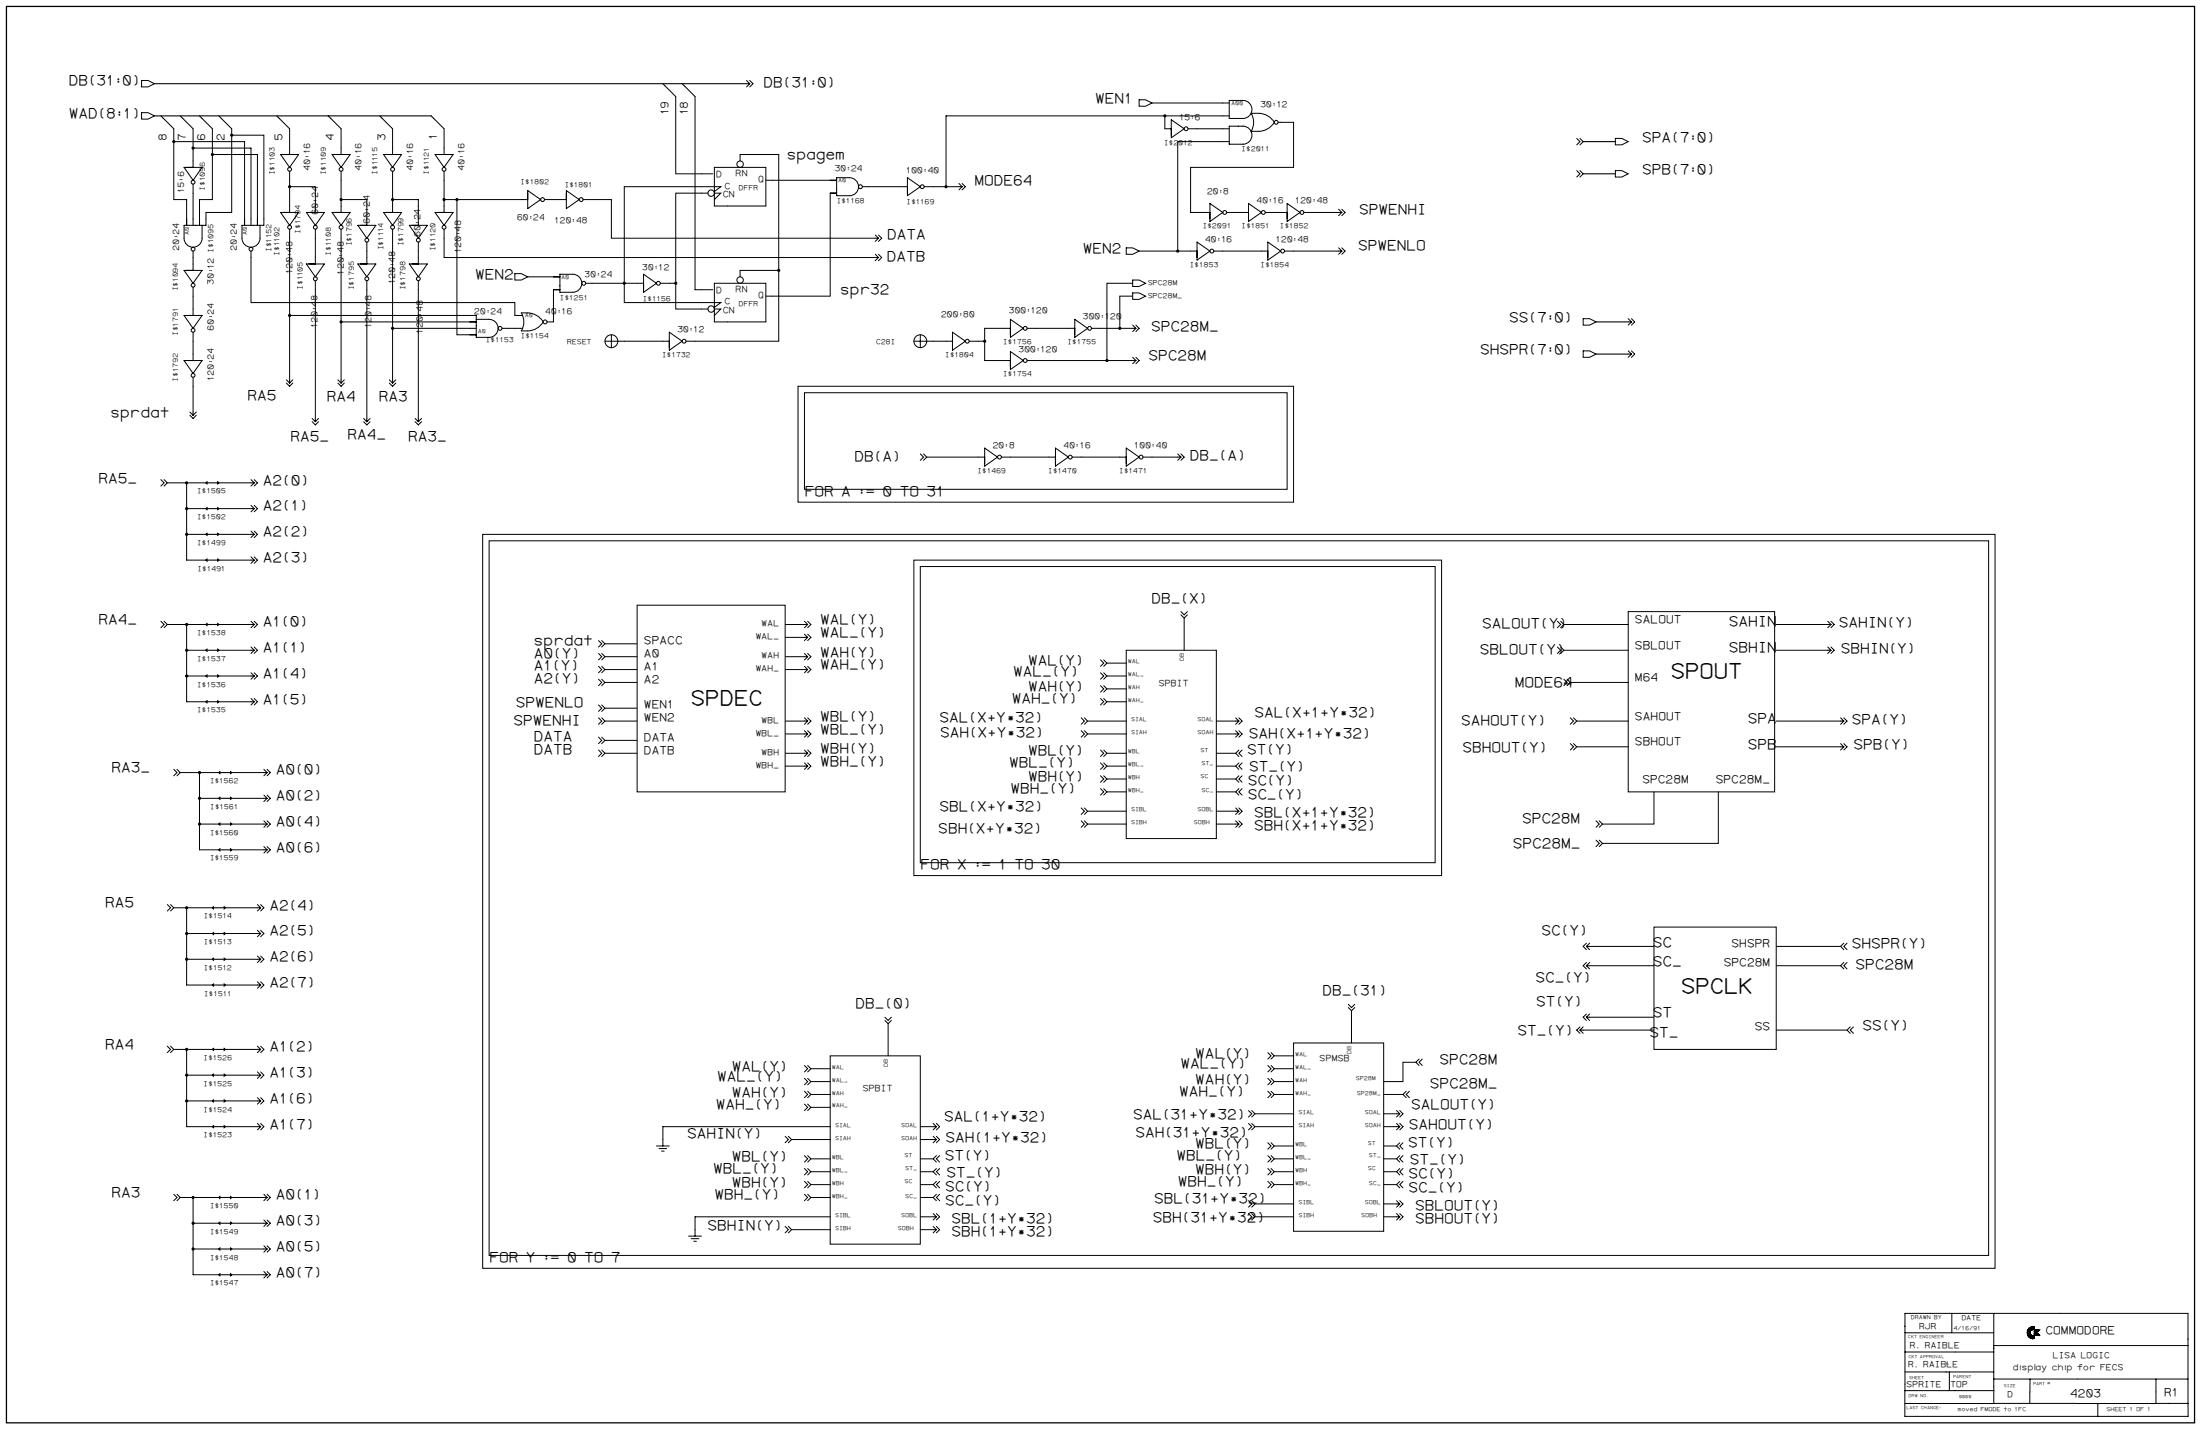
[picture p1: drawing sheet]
<svg xmlns="http://www.w3.org/2000/svg" width="1189mm" height="772mm" viewBox="0 0 1189 772" stroke-linecap="round" stroke-linejoin="round" font-family="sans-serif">
<path d="M3 3h1182v765h-1182z" fill="#fff" stroke="#fff" stroke-width=".54"/>
<path d="M3 3h1182v765h-1182z" fill="none" stroke="#000" stroke-width=".7"/>
<g fill="none" stroke="#000" stroke-width=".54">
<path d="M365 52v42h14M375 52v104h4M622 56h38M94 70v6M104 70v17M104 80h32v38M115 70v38h-7v10M125 70v3M156 70v10M184 70v10M212 70v10M240 70v10"/>
<path d="M629 63h-118v38M646 70h14M660 63h-31v7M660 76h-24v60M692 66h7v24h-56v25h7M851 75l2 1-2 2M853 75l2 1-2 2M115 83h24v35M156 97v4M184 97v14M212 97v14M240 97v14"/>
<path d="M400 83h20v101h-45M417 97h31M518 99l2 2M520 99l1 2-1 2M851 92l2 2-2 2M853 92l2 2-2 2M872 92h4l3 2-3 2h-4zM101 118v-10h-7v-32h38v42M104 104v14M111 118v-3h14v-42h17v45M156 111v-10h14v10M184 108h14v10"/>
<path d="M212 108h14v10M240 108h41M247 108v73h7M299 108h3M320 108h10v21h143M379 101h-42v62h42M379 104h-14v63h14M448 104v56h-31M469 101h18M504 101h16M520 101l-2 2M667 115h4"/>
<path d="M688 115h4M709 115h14M104 139v4M136 139v24h142v7h4M156 129v76M170 129v10M184 129v76M198 136v3M212 129v76M226 136v3M240 129v10h233M615 136h28"/>
<path d="M660 136h21M699 136h24M104 160v7M170 156v70M198 156v70M226 156v70M285 149h14M299 156v18h-4M320 153h24M361 153h4M400 146h20M612 153h-14v42h-38"/>
<path d="M612 160h-7v17h7M612 158h3l4 2-4 2h-3zM156 170h98M184 174h70M212 177h42M275 177h7M281 169h4a10 10 0 0 1 8 5 10 10 0 0 1-8 5h-4a9 9 0 0 0 0-10zM542 177h-10v18h10M560 177h17M594 177h11M104 184v7M337 184h21"/>
<path d="M504 184h7M528 184h4M598 195h14M104 209v13M431 209h268v62h-268zM434 212h261v52h-261zM500 247h28M546 247h20M584 247h21M622 247h14M90 261h21M101 261v41h10"/>
<path d="M101 275h10M118 261h18M118 275h18M101 289h10M118 289h18M261 289h816v396h-816zM264 292h810v386h-810zM118 302h18M493 302h285v171h-285zM497 306h278v160h-278zM90 337h21M101 337v42h10"/>
<path d="M118 337h18M424 337h10M639 334v17M844 337h35M959 337h28M101 351h10M118 351h18M327 355h17M327 348h17M424 355h10M424 344h10M594 356l2 2-2 2"/>
<path d="M596 356l2 2-2 2M598 358h10M608 351h49v102h-49zM844 351h35M959 351h28M101 365h10M118 365h18M118 379h18M327 368h17M327 362h17M424 362h10M594 363l2 2-2 2"/>
<path d="M594 370l2 2-2 2M596 363l2 2-2 2M596 370l2 2-2 2M598 365h10M598 372h10M598 379h10M848 368h31M327 389h17M327 382h17M327 400h17M424 389h10M424 396h10"/>
<path d="M584 395l2 1-2 2M584 388l2 1-2 2M586 395l1 1-1 2M586 388l1 1-1 2M587 389h21M587 396h21M657 389h10M657 396h10M851 389h28M959 389h35M97 417h21M108 417v42h10"/>
<path d="M125 417h17M327 407h17M424 407h10M424 414h10M598 407h10M598 414h10M657 407h10M657 414h10M851 403h28M959 403h35M108 431h10M125 431h17"/>
<path d="M587 438h21M598 421h10M598 428h10M657 421h10M657 428h10M657 438h10M893 428v17h-28M928 428v27h-63M108 445h10M125 445h17M125 459h17M587 445h21"/>
<path d="M657 445h10M94 490h21M101 490v42h14M122 490h17M101 504h14M101 518h14M122 504h17M122 518h17M858 511h35M959 511h35M122 532h17M858 521h35"/>
<path d="M959 521h35M480 553v17M730 546v17M855 556h38M858 549h35M959 556h38M94 567h21M101 567v41h14M122 567h17M438 577h10M688 577h11M688 570h11"/>
<path d="M765 574h-7v10h-11M101 580h14M101 594h14M122 580h17M122 594h17M438 591h10M438 584h10M438 598h10M688 591h11M688 584h11M747 591h11M122 608h17"/>
<path d="M427 615h21M448 608h-90v7M497 608h7M497 615h7M678 608h21M678 601h21M688 619h11M747 608h7M747 601h7M747 619h7M438 626h10M438 640h10"/>
<path d="M438 633h10M497 626h7M497 640h7M497 633h7M688 626h11M688 640h11M688 633h11M747 626h7M747 640h7M747 633h7M97 647h21M104 647v41h14"/>
<path d="M125 647h17M438 647h10M448 657h-73v7M497 657h7M497 647h7M678 657h21M678 650h21M747 657h7M747 650h7M104 660h14M104 674h14M125 660h17"/>
<path d="M125 674h17M427 664h21M497 664h7M125 688h17M1029 720h48M1054 709v10M1077 709v49M1095 719h1v3v-2l1 2-1-2 1 3v-2h1v2h-1v-2v2M1095 719v2v-3v3v-3v4v-4v3v-3v3v-3v3M1095 719v3l1-5v5M1096 719v-2v5M1096 717v5"/>
<path d="M1096 717v1M1096 717v5v-5v5v-3v3v-2v2v-2v2l1-1v1v-1v2v-2v2v-2v2v-2l1 2v-2v2v-2v2v-2v2v-2v2v-2v2v-2v2v-2l-1 2v-2M1096 717v5v-5v5h-1l1-5-1 4v-2M1096 717l-1 1v1v2l1 1-1-1M1097 717l-1 2M1097 718l-1-1v2M1097 718v-1v1M1097 718h.1M1098 718v-2v2v-2v2v-2v2v-2v2h-1v-2l1 2v-2v2v-2v2v-2l-1 2v-2v2v-2v2M1098 716v2v-2v2v-2v2l-1-1v1v-1v1v-1v1v-1v1h1M1098 716v2M1098 718h3l-1 1h-2z"/>
<path d="M1098 720h2l1 1h-3zM1098 716a3 3 0 0 0-3 4 3 3 0 0 0 3 3M1098 718a1.7 1.7 0 0 0-2 2 1.7 1.7 0 0 0 2 1v2M1098 716l-2 1v2v-2v2v-2v5M1098 718h2M1099 718v1M1099 720v1M1099 720v1v-1v1v-1v1M1100 718v1M1100 718h1l-1 1M1100 720h-2h2h-2l3 1h-3h3M1100 718v1h-2h2"/>
<path d="M1100 718v1h-2M1101 718v1h-3M1101 718h.1M1101 718h-3M1113 709h68l1 56M1113 709h-84v56M1029 730h48M1077 726h105M1096 720l1 2v-1v2v-2v2v-2v2v-2v2l1-2v2v-2v2v-2v2M1097 722h1M1098 721h3M1101 721l-1-1 1 1h-1v-1v1v-1v1v-1v1v-1v1"/>
<path d="M1029 751h48M1029 741h48M1053 741v10M1077 745h104M1096 752v6M1096 745v7M1133 758v7M1164 745v13M1181 758h-152M1029 765h153"/>
<circle cx="294" cy="174" r="1"/>
</g>
<path d="M83 45h320M83 63h150M855 76h17M855 94h17M862 174h17M862 191h17" fill="none" stroke="#000" stroke-width=".58"/>
<g fill="#000" stroke="#000" stroke-width=".54">
<circle cx="94" cy="76" r=".6"/>
<circle cx="104" cy="80" r=".6"/>
<circle cx="125" cy="73" r=".6"/>
<circle cx="629" cy="63" r=".6"/>
<circle cx="115" cy="83" r=".6"/>
<circle cx="156" cy="101" r=".6"/>
<circle cx="184" cy="108" r=".6"/>
<circle cx="212" cy="108" r=".6"/>
<circle cx="240" cy="108" r=".6"/>
<circle cx="247" cy="108" r=".6"/>
<circle cx="511" cy="101" r=".6"/>
<circle cx="636" cy="136" r=".6"/>
<circle cx="337" cy="153" r=".6"/>
<circle cx="365" cy="153" r=".6"/>
<circle cx="420" cy="146" r=".6"/>
<circle cx="156" cy="170" r=".6"/>
<circle cx="184" cy="174" r=".6"/>
<circle cx="212" cy="177" r=".6"/>
<circle cx="605" cy="177" r=".6"/>
<circle cx="532" cy="184" r=".6"/>
<circle cx="598" cy="195" r=".6"/>
<circle cx="101" cy="275" r=".6"/>
<circle cx="101" cy="261" r=".6"/>
<circle cx="101" cy="289" r=".6"/>
<circle cx="101" cy="337" r=".6"/>
<circle cx="101" cy="351" r=".6"/>
<circle cx="101" cy="365" r=".6"/>
<circle cx="108" cy="417" r=".6"/>
<circle cx="108" cy="431" r=".6"/>
<circle cx="108" cy="445" r=".6"/>
<circle cx="101" cy="490" r=".6"/>
<circle cx="101" cy="518" r=".6"/>
<circle cx="101" cy="504" r=".6"/>
<circle cx="101" cy="567" r=".6"/>
<circle cx="101" cy="594" r=".6"/>
<circle cx="101" cy="580" r=".6"/>
<circle cx="104" cy="647" r=".6"/>
<circle cx="104" cy="660" r=".6"/>
<circle cx="104" cy="674" r=".6"/>
</g>
<path d="M893 501h66v66h-66z" fill="#fff" stroke="#000" stroke-width=".54"/>
<g fill="none" stroke="#000" stroke-width=".54">
<path d="M76 43h4l3 2-3 2h-4zM359 47l6 5M370 47l5 5M403 43l2 2M403 45h2M405 43l2 2-2 2M405 45l-2 2M615 54h4l3 2-3 1h-4zM660 56h4M664 54h7a5 5 0 0 1 5 5 5 5 0 0 1-5 5h-7zM76 61h4l3 2-3 1h-4zM88 64l6 6"/>
<path d="M99 64l5 6M109 64l6 6M120 64l5 6M151 64l5 6M156 80v3M179 64l5 6M184 80v3M206 64l6 6M212 80v3M234 64l6 6M240 80v3M660 76h4"/>
<path d="M660 70h4M660 63h4M664 68h7a5 5 0 0 1 5 5 5 5 0 0 1-5 5h-7zM676 61h4a10 10 0 0 1 8 5 10 10 0 0 1-8 5h-4a9 9 0 0 0 0-10zM690 66h2M872 75h4l3 1-3 2h-4zM99 90h10l-5 7zM104 87v3M104 99v5M152 83h9l-5 7zM156 92v5M179 83h10l-5 7z"/>
<path d="M184 92v5M207 83h10l-5 7zM212 92v5M235 83h10l-5 7zM240 92v5M379 94h6M386 90h28v21h-28zM400 83v4M414 97h3M448 97h4M452 96h7a5 5 0 0 1 5 5 5 5 0 0 1-5 5h-7zM490 96l7 5-7 5z"/>
<path d="M101 118v4M104 118v4M108 118v4M111 118v4h-12v7a5 5 0 0 0 5 4 5 5 0 0 0 5-4v-7M132 118v4M136 118v4M139 118v4M142 118v4h-11v7a5 5 0 0 0 5 4 5 5 0 0 0 4-4v-7M152 115h9l-5 7zM156 111v4M179 115h10l-5 7zM184 111v4"/>
<path d="M198 118v4M207 115h10l-5 7zM212 111v4M235 115h10l-5 7zM240 111v4M302 108h4M306 103l7 5-7 5zM315 108h5M379 101h10l-3 2M379 104h3M386 104h3l-3 4M448 104h4"/>
<path d="M466 101h3M487 101h3M499 101h5M104 136v3M136 136v3M156 124v5M170 139v4M184 124v5M193 122h10l-5 7zM198 131v5M198 139v4M212 124v5"/>
<path d="M240 124v5M473 137l1 2M473 139h1M473 127l1 2M473 129h1M474 137l2 2-2 2M474 139l-1 2M474 127l2 2-2 1M474 129l-1 1M608 134h4l3 2-3 1h-4zM99 146h10l-5 7zM104 143v3"/>
<path d="M104 155v5M165 143h10l-5 6zM170 152v4M193 143h10l-5 6zM198 152v4M278 148h3l4 1-4 2h-3zM299 149h3M299 156h3M302 148h7a5 5 0 0 1 5 5 5 5 0 0 1-5 5h-7zM316 153h4M344 153h4M348 148l6 5-6 5z"/>
<path d="M357 153h4M379 156h6M386 153h28v21h-28zM400 146v3M414 160h3M254 170h3v12h7a5 5 0 0 0 5-5 5 5 0 0 0-5-5h-7M254 174h3M254 177h3M271 177h4M361 179l7 5-7 5zM379 163h10l-3 3M379 167h3"/>
<path d="M386 167h3l-3 3M855 172h3l4 2-4 2h-3zM879 172l2 2M879 174h2M881 172l2 2-2 2M881 174l-2 2M99 195h10l-5 7zM104 191v4M254 181h3M327 184h10M330 181v7M358 184h3"/>
<path d="M370 184h5M542 195h4M546 190l7 5-7 5zM555 195h5M855 189h3l4 2-4 2h-3zM879 189l2 2M879 191h2M881 189l2 2-2 2M881 191l-2 2M104 204v5M638 330l1 2 2-2M638 332l1 2 2-2"/>
<path d="M841 335l2 2-2 2M843 335l1 2-1 2M879 330h79v98h-79zM987 335l2 2M987 337h2M989 335l1 2-1 2M989 337l-2 2M841 349l2 2-2 2M843 349l1 2-1 2M987 349l2 2M987 351h2M989 349l1 2-1 2"/>
<path d="M989 351l-2 2M594 377l2 2-2 2M596 377l2 2-2 2M844 367l2 1-2 2M846 367l2 1-2 2M667 388l2 1M667 389h2M667 395l2 1M667 396h2M669 388l2 1-2 2M669 389l-2 2M669 395l2 1-2 2"/>
<path d="M669 396l-2 2M848 388l2 1-2 2M850 388l1 1-1 2M994 389h2M994 388l2 1M996 388l1 1-1 2M996 389l-2 2M594 405l2 2-2 1M594 412l2 2-2 1M594 419l2 2-2 1M596 405l2 2-2 1M596 412l2 2-2 1"/>
<path d="M596 419l2 2-2 1M669 405l-2 2 2 1M669 412l-2 2 2 1M669 419l-2 2 2 1M671 405l-2 2 2 1M671 412l-2 2 2 1M671 419l-2 2 2 1M848 401l2 2-2 2M850 401l1 2-1 2M994 401l2 2M994 403h2M996 401l1 2-1 2"/>
<path d="M996 403l-2 2M584 436l2 2-2 2M586 436l1 2-1 2M594 426l2 2-2 1M596 426l2 2-2 1M667 436l2 2M667 438h2M669 426l-2 2 2 1M669 436l2 2-2 2M669 438l-2 2M671 426l-2 2 2 1M584 443l2 2-2 2"/>
<path d="M586 443l1 2-1 2M667 443l2 2M667 445h2M669 443l2 2-2 2M669 445l-2 2M857 509l-2 2 2 2M857 511l1 2M857 511h1M857 520l-2 1 2 2M858 509l-1 2M858 520l-1 1M996 509l-2 2 2 2"/>
<path d="M996 520l-2 1 2 2M997 509l-1 2 1 2M997 520l-1 1 1 2M857 521l1 2M857 521h1M478 549l2 2 1-2M478 551l2 2 1-2M728 542l2 2 2-2M728 544l2 2 2-2M853 554l-2 2 2 2M853 556l2 2M853 556h2"/>
<path d="M855 554l-2 2M857 547l-2 2 2 2M857 549l1 2M857 549h1M858 547l-1 2M999 554l-2 2 2 2M1001 554l-2 2 2 2M434 575l2 2-2 2M436 575l2 2-2 2M448 570h49v102h-49zM685 575l1 2-1 2M685 568l1 2-1 2"/>
<path d="M686 575l2 2-2 2M686 568l2 2-2 2M699 563h48v102h-48zM434 596l2 2-2 2M434 589l2 2-2 2M434 582l2 2-2 2M436 596l2 2-2 2M436 589l2 2-2 2M436 582l2 2-2 2M674 600l2 1-2 2M676 600l2 1-2 2M685 589l1 2-1 2"/>
<path d="M685 582l1 2-1 2M686 589l2 2-2 2M686 582l2 2-2 2M754 600l2 1M756 600l2 1-2 2M354 619h7M358 615v4M424 614l2 1-2 2M426 614l1 1-1 2M504 614l2 1M504 615h2M504 607l2 1"/>
<path d="M504 608h2M506 608l-2 2M506 614l1 1-1 2M506 615l-2 2M506 607l1 1-1 2M674 607l2 1-2 2M676 607l2 1-2 2M685 617l1 2-1 1M686 617l2 2-2 1M754 608h2M754 607l2 1M754 601h2"/>
<path d="M756 617l-2 2 2 1M756 607l2 1-2 2M756 608l-2 2M756 601l-2 2M758 617l-2 2 2 1M356 620h4M357 622h2M434 638l2 2-2 1M434 631l2 2-2 1M434 624l2 2-2 1M436 638l2 2-2 1M436 631l2 2-2 1"/>
<path d="M436 624l2 2-2 1M506 638l-2 2 2 1M506 631l-2 2 2 1M506 624l-2 2 2 1M507 638l-1 2 1 1M507 631l-1 2 1 1M507 624l-1 2 1 1M685 638l1 2-1 1M685 631l1 2-1 1M685 624l1 2-1 1M686 638l2 2-2 1M686 631l2 2-2 1"/>
<path d="M686 624l2 2-2 1M756 638l-2 2 2 1M756 631l-2 2 2 1M756 624l-2 2 2 1M758 638l-2 2 2 1M758 631l-2 2 2 1M758 624l-2 2 2 1M434 645l2 2-2 1M436 645l2 2-2 1M504 655l2 2M504 657h2M506 645l-2 2 2 1"/>
<path d="M506 655l1 2-1 2M506 657l-2 2M507 645l-1 2 1 1M674 655l2 2-2 2M674 648l2 2-2 2M676 655l2 2-2 2M676 648l2 2-2 2M754 657h2M754 655l2 2M754 648l2 2M754 650h2M756 650l-2 2"/>
<path d="M756 648l2 2-2 2M756 655l2 2-2 2M756 657l-2 2M372 667h7M373 669h4M375 670h1M375 664v3M424 662l2 2-2 2M426 662l1 2-1 2M504 662l2 2M504 664h2M506 662l1 2-1 2"/>
<path d="M506 664l-2 2"/>
<circle cx="689" cy="66" r="1"/>
<circle cx="104" cy="98" r="1"/>
<circle cx="156" cy="91" r="1"/>
<circle cx="184" cy="91" r="1"/>
<circle cx="212" cy="91" r="1"/>
<circle cx="240" cy="91" r="1"/>
<circle cx="400" cy="89" r="1.7"/>
<circle cx="314" cy="108" r="1"/>
<circle cx="384" cy="104" r="1.7"/>
<circle cx="465" cy="101" r="1"/>
<circle cx="498" cy="101" r="1"/>
<circle cx="104" cy="135" r="1"/>
<circle cx="136" cy="135" r="1"/>
<circle cx="156" cy="123" r="1"/>
<circle cx="184" cy="123" r="1"/>
<circle cx="198" cy="130" r="1"/>
<circle cx="212" cy="123" r="1"/>
<circle cx="240" cy="123" r="1"/>
<circle cx="104" cy="154" r="1"/>
<circle cx="170" cy="151" r="1"/>
<circle cx="198" cy="151" r="1"/>
<circle cx="315" cy="153" r="1"/>
<circle cx="356" cy="153" r="1"/>
<circle cx="400" cy="151" r="1.7"/>
<circle cx="270" cy="177" r="1"/>
<circle cx="384" cy="167" r="1.7"/>
<circle cx="330" cy="184" r="3"/>
<circle cx="369" cy="184" r="1"/>
<circle cx="554" cy="195" r="1"/>
<circle cx="104" cy="203" r="1"/>
</g>
<path d="M358 45l1 2M368 45l2 2M87 63l1 1M97 63l2 1M108 63l1 1M118 63l2 1M149 63l2 1M177 63l2 1M205 63l1 1M233 63l1 1" fill="none" stroke="#000" stroke-width=".58"/>
<path d="M344 327h80v101h-80z" fill="#fff" stroke="#000" stroke-width=".54"/>
<g fill="none" stroke="#000" stroke-width=".54">
<path d="M629 70h3M632 65l7 5-7 4zM642 70h4M165 115h10l-5 7zM170 111v4M226 118v4M281 108h4M285 103l7 5-7 5zM294 108h5M650 115h3M653 110l7 5-7 5zM662 115h5"/>
<path d="M671 115h3M674 110l7 5-7 5zM683 115h5M692 115h3M695 110l7 5-7 5zM704 115h5M723 115h2M723 113l2 2M725 113l1 2-1 1M725 115l-2 1M170 124v5M221 122h10l-5 7z"/>
<path d="M226 131v5M226 139v4M643 136h3M646 131l7 5-7 4zM655 136h5M681 136h4M685 131l7 5-7 4zM694 136h5M723 136h2M723 134l2 2M725 134l1 2-1 1M725 136l-2 1"/>
<path d="M221 143h10l-5 6zM226 152v4M612 151h3l4 2-4 2h-3zM99 170h10l-5 7zM104 167v3M104 179v5M514 179l7 5-7 5zM542 177h4M546 172l7 5-7 5zM555 177h5M577 177h3M580 172l7 5-7 5z"/>
<path d="M589 177h5M612 177h1M612 176l1 1M613 177l-1 2M613 176l2 1-2 2M493 184h11M497 181v7M511 184h3M523 184h5M612 193l1 2M612 195h1M613 193l2 2-2 1"/>
<path d="M613 195l-1 1M155 207l1 2 2-2M155 205l1 2M156 205v2M158 205l-2 2M182 207l2 2 2-2M182 205l2 2M184 205v2M186 205l-2 2M210 207l2 2 2-2M210 205l2 2M212 205v2"/>
<path d="M214 205l-2 2M103 224l1 2 2-2M103 222l1 2M104 222v2M106 222l-2 2M169 228l1 1 2-1M169 226l1 2M170 226v2M172 226l-2 2M196 228l2 1 2-1M196 226l2 2M198 226v2"/>
<path d="M200 226l-2 2M224 228l2 1 2-1M224 226l2 2M226 226v2M228 226l-2 2M87 259l2 2-2 1M89 259l1 2-1 1M136 259l1 2M137 259l2 2-2 1M497 245l2 2-2 2M499 245l1 2-1 2M528 247h4"/>
<path d="M532 242l7 5-7 5zM541 247h5M566 247h4M570 242l7 5-7 5zM579 247h5M605 247h3M608 242l7 5-7 5zM617 247h5M636 247h2M636 245l2 2M638 245l1 2-1 2M638 247l-2 2"/>
<path d="M136 273l1 2M136 275h1M136 261h1M137 273l2 2-2 1M137 275l-1 1M137 261l-1 1M136 287l1 2M136 289h1M137 287l2 2-2 1M137 289l-1 1M136 301l1 1M136 302h1"/>
<path d="M137 301l2 1-2 2M137 302l-1 2M87 335l2 2-2 2M89 335l1 2-1 2M136 337h1M136 335l1 2M137 335l2 2-2 2M137 337l-1 2M434 335l2 2M434 337h2M436 335l2 2-2 2M436 337l-2 2"/>
<path d="M136 349l1 2M136 351h1M137 349l2 2-2 2M137 351l-1 2M323 346l2 2-2 1M323 353l2 2-2 1M323 360l2 2-2 1M325 346l2 2-2 1M325 353l2 2-2 1M325 360l2 2-2 1M434 342l2 2M434 344h2"/>
<path d="M434 353l2 2M434 355h2M434 360l2 2M436 342l2 2-2 2M436 344l-2 2M436 353l2 2-2 1M436 355l-2 1M436 360l2 2-2 1M136 377l1 2M136 379h1M136 363l1 2M136 365h1"/>
<path d="M137 377l2 2-2 2M137 379l-1 2M137 363l2 2-2 2M137 365l-1 2M323 367l2 1-2 2M325 367l2 1-2 2M434 362h2M436 362l-2 1M323 381l2 1-2 2M323 388l2 1-2 2M323 398l2 2-2 1M325 381l2 1-2 2"/>
<path d="M325 388l2 1-2 2M325 398l2 2-2 1M434 388l2 1M434 389h2M434 395l2 1M434 396h2M436 388l2 1-2 2M436 389l-2 2M436 395l2 1-2 2M436 396l-2 2M94 415l2 2-2 2M96 415l1 2-1 2"/>
<path d="M142 415l2 2M142 417h2M144 415l2 2-2 2M144 417l-2 2M323 405l2 2-2 1M325 405l2 2-2 1M434 405l2 2M434 407h2M434 412l2 2M434 414h2M436 405l2 2-2 1M436 407l-2 1"/>
<path d="M436 412l2 2-2 1M436 414l-2 1M142 429l2 2M142 431h2M144 429l2 2-2 2M144 431l-2 2M142 457l2 2M142 459h2M142 443l2 2M142 445h2M144 457l2 2-2 2M144 459l-2 2"/>
<path d="M144 443l2 2-2 2M144 445l-2 2M862 443l2 2-2 2M862 454l2 1-2 2M864 443l1 2-1 2M864 454l1 1-1 2M90 488l2 2-2 2M92 488l2 2-2 2M139 488l2 2M139 490h2M141 488l1 2-1 2M141 490l-2 2"/>
<path d="M139 516l2 2M139 518h2M139 502l2 2M139 504h2M141 516l1 2-1 2M141 518l-2 2M141 502l1 2-1 2M141 504l-2 2M139 530l2 2M139 532h2M141 530l1 2-1 2M141 532l-2 2"/>
<path d="M90 565l2 2-2 1M92 565l2 2-2 1M139 579l2 1M139 565l2 2M139 567h2M141 579l1 1-1 2M141 565l1 2-1 1M141 567l-2 1M766 572l-1 2 1 1M768 572l-2 2 2 1M139 593l2 1M139 594h2"/>
<path d="M139 580h2M141 593l1 1-1 2M141 594l-2 2M141 580l-2 2M759 589l-1 2 1 2M761 589l-2 2 2 2M139 607l2 1M139 608h2M141 607l1 1-1 2M141 608l-2 2M94 645l2 2-2 1M96 645l1 2-1 1"/>
<path d="M142 659l2 1M142 645l2 2M142 647h2M144 645l2 2-2 1M144 659l2 1-2 2M144 647l-2 1M142 673l2 1M142 674h2M142 660h2M144 673l2 1-2 2M144 674l-2 2M144 660l-2 2"/>
<path d="M142 687l2 1M142 688h2M144 688l-2 2M144 687l2 1-2 2"/>
<circle cx="640" cy="70" r="1"/>
<circle cx="293" cy="108" r="1"/>
<circle cx="661" cy="115" r="1"/>
<circle cx="682" cy="115" r="1"/>
<circle cx="703" cy="115" r="1"/>
<circle cx="170" cy="123" r="1"/>
<circle cx="226" cy="130" r="1"/>
<circle cx="654" cy="136" r="1"/>
<circle cx="693" cy="136" r="1"/>
<circle cx="226" cy="151" r="1"/>
<circle cx="104" cy="178" r="1"/>
<circle cx="554" cy="177" r="1"/>
<circle cx="588" cy="177" r="1"/>
<circle cx="497" cy="184" r="3"/>
<circle cx="522" cy="184" r="1"/>
<circle cx="540" cy="247" r="1"/>
<circle cx="578" cy="247" r="1"/>
<circle cx="616" cy="247" r="1"/>
</g>
<g fill="none" stroke="#000" stroke-width=".58">
<path d="M111 275h7M111 261h7M112 274l-1 1h1M112 260l-1 1h1M117 274l1 1h-1M117 260l1 1h-1M111 289h7M112 288l-1 1h1M117 288l1 1h-1M111 302h7M112 302h-1l1 1M117 302h1l-1 1"/>
<path d="M111 337h7M112 336l-1 1 1 1M117 336l1 1-1 1M111 351h7M112 350l-1 1 1 1M117 350l1 1-1 1M111 379h7M111 365h7M112 378l-1 1 1 1M112 364l-1 1 1 1M117 378l1 1-1 1M117 364l1 1-1 1"/>
<path d="M118 417h7M119 416l-1 1 1 1M124 416l1 1-1 1M118 431h7M119 430l-1 1 1 1M124 430l1 1-1 1M118 459h7M118 445h7M119 458l-1 1 1 1M119 444l-1 1 1 1M124 458l1 1-1 1M124 444l1 1-1 1"/>
<path d="M115 490h7M115 489v1v1M121 489l1 1-1 1M115 518h7M115 504h7M115 517v1v1M115 503v1v1M121 517l1 1-1 1M121 503l1 1-1 1M115 532h7M115 531v1v1M121 531l1 1-1 1"/>
<path d="M115 567h7M115 580v1M115 566v1M121 580h1l-1 1M121 566l1 1h-1M115 594h7M115 580h7M115 594v1M121 594h1l-1 1M115 608h7M115 608v1M121 608h1l-1 1"/>
<path d="M118 647h7M119 660h-1l1 1M119 646l-1 1h1M124 660h1l-1 1M124 646l1 1h-1M118 674h7M118 660h7M119 674h-1l1 1M124 674h1l-1 1M118 688h7M119 688h-1l1 1M124 688h1l-1 1"/>
</g>
<g font-size="11.6">
<text x="902" y="366">SPOUT</text>
<text x="373" y="381">SPDEC</text>
<text x="907" y="536">SPCLK</text>
</g>
<g font-size="7.7">
<text x="37" y="46">DB(31:0)</text>
<text x="412" y="47">DB(31:0)</text>
<text x="591" y="55">WEN1</text>
<text x="37" y="64">WAD(8:1)</text>
<text x="887" y="77">SPA(7:0)</text>
<text x="425" y="86">spagem</text>
<text x="887" y="94">SPB(7:0)</text>
<text x="526" y="100">MODE64</text>
<text x="734" y="115">SPWENHI</text>
<text x="479" y="129">DATA</text>
<text x="584" y="136">WEN2</text>
<text x="733" y="135">SPWENLO</text>
<text x="479" y="141">DATB</text>
<text x="256" y="150">WEN2</text>
<text x="454" y="158">spr32</text>
<text x="815" y="174">SS(7:0)</text>
<text x="621" y="179">SPC28M_</text>
<text x="799" y="191">SHSPR(7:0)</text>
<text x="620" y="194">SPC28M</text>
<text x="133" y="216">RA5</text>
<text x="176" y="216">RA4</text>
<text x="204" y="216">RA3</text>
<text x="59" y="225">sprdat</text>
<text x="157" y="238">RA5_</text>
<text x="187" y="237">RA4_</text>
<text x="220" y="238">RA3_</text>
<text x="461" y="249">DB(A)</text>
<text x="642" y="248">DB_(A)</text>
<text x="53" y="261">RA5_</text>
<text x="142" y="262">A2(0)</text>
<text x="434" y="268">FOR A := 0 TO 31</text>
<text x="142" y="276">A2(1)</text>
<text x="142" y="290">A2(2)</text>
<text x="142" y="303">A2(3)</text>
<text x="622" y="325">DB_(X)</text>
<text x="53" y="337">RA4_</text>
<text x="142" y="338">A1(0)</text>
<text x="443" y="337">WAL(Y)</text>
<text x="800" y="339">SALOUT(Y)</text>
<text x="933" y="338">SAHIN</text>
<text x="993" y="339">SAHIN(Y)</text>
<text x="443" y="344">WAL_(Y)</text>
<text x="142" y="352">A1(1)</text>
<text x="288" y="348">sprdat</text>
<text x="799" y="353">SBLOUT(Y)</text>
<text x="933" y="352">SBHIN</text>
<text x="994" y="352">SBHIN(Y)</text>
<text x="288" y="355">A0(Y)</text>
<text x="443" y="354">WAH(Y)</text>
<text x="555" y="359">WAL(Y)</text>
<text x="142" y="366">A1(4)</text>
<text x="288" y="362">A1(Y)</text>
<text x="443" y="361">WAH_(Y)</text>
<text x="547" y="365">WAL_(Y)</text>
<text x="288" y="369">A2(Y)</text>
<text x="818" y="371">MODE64</text>
<text x="555" y="373">WAH(Y)</text>
<text x="142" y="380">A1(5)</text>
<text x="278" y="381">SPWENLO</text>
<text x="546" y="380">WAH_(Y)</text>
<text x="443" y="389">WBL(Y)</text>
<text x="507" y="390">SAL(X+Y*32)</text>
<text x="677" y="387">SAL(X+1+Y*32)</text>
<text x="277" y="392">SPWENHI</text>
<text x="789" y="391">SAHOUT(Y)</text>
<text x="944" y="390">SPA</text>
<text x="1000" y="391">SPA(Y)</text>
<text x="288" y="400">DATA</text>
<text x="443" y="396">WBL_(Y)</text>
<text x="507" y="398">SAH(X+Y*32)</text>
<text x="674" y="398">SAH(X+1+Y*32)</text>
<text x="288" y="407">DATB</text>
<text x="443" y="407">WBH(Y)</text>
<text x="555" y="408">WBL(Y)</text>
<text x="673" y="407">ST(Y)</text>
<text x="790" y="406">SBHOUT(Y)</text>
<text x="944" y="404">SPB</text>
<text x="1001" y="405">SPB(Y)</text>
<text x="443" y="414">WBH_(Y)</text>
<text x="60" y="417">RA3_</text>
<text x="149" y="418">A0(0)</text>
<text x="545" y="414">WBL_(Y)</text>
<text x="674" y="416">ST_(Y)</text>
<text x="555" y="422">WBH(Y)</text>
<text x="674" y="424">SC(Y)</text>
<text x="545" y="428">WBH_(Y)</text>
<text x="674" y="432">SC_(Y)</text>
<text x="149" y="432">A0(2)</text>
<text x="507" y="438">SBL(X+Y*32)</text>
<text x="677" y="441">SBL(X+1+Y*32)</text>
<text x="149" y="446">A0(4)</text>
<text x="507" y="450">SBH(X+Y*32)</text>
<text x="677" y="448">SBH(X+1+Y*32)</text>
<text x="822" y="444">SPC28M</text>
<text x="149" y="460">A0(6)</text>
<text x="817" y="458">SPC28M_</text>
<text x="497" y="469">FOR X := 1 TO 30</text>
<text x="57" y="490">RA5</text>
<text x="145" y="491">A2(4)</text>
<text x="145" y="505">A2(5)</text>
<text x="832" y="505">SC(Y)</text>
<text x="892" y="511">SC</text>
<text x="1000" y="512">SHSPR(Y)</text>
<text x="145" y="519">A2(6)</text>
<text x="892" y="521">SC_</text>
<text x="1002" y="523">SPC28M</text>
<text x="145" y="533">A2(7)</text>
<text x="829" y="530">SC_(Y)</text>
<text x="714" y="537">DB_(31)</text>
<text x="462" y="544">DB_(0)</text>
<text x="829" y="543">ST(Y)</text>
<text x="892" y="549">ST</text>
<text x="1006" y="556">SS(Y)</text>
<text x="819" y="559">ST_(Y)</text>
<text x="891" y="560">ST_</text>
<text x="57" y="566">RA4</text>
<text x="145" y="568">A1(2)</text>
<text x="645" y="571">WAL(Y)</text>
<text x="777" y="574">SPC28M</text>
<text x="145" y="581">A1(3)</text>
<text x="395" y="578">WAL(Y)</text>
<text x="637" y="577">WAL_(Y)</text>
<text x="387" y="584">WAL_(Y)</text>
<text x="645" y="585">WAH(Y)</text>
<text x="772" y="588">SPC28M_</text>
<text x="395" y="592">WAH(Y)</text>
<text x="637" y="592">WAH_(Y)</text>
<text x="145" y="595">A1(6)</text>
<text x="386" y="599">WAH_(Y)</text>
<text x="762" y="599">SALOUT(Y)</text>
<text x="510" y="605">SAL(1+Y*32)</text>
<text x="612" y="604">SAL(31+Y*32)</text>
<text x="145" y="609">A1(7)</text>
<text x="761" y="610">SAHOUT(Y)</text>
<text x="371" y="614">SAHIN(Y)</text>
<text x="510" y="617">SAH(1+Y*32)</text>
<text x="613" y="614">SAH(31+Y*32)</text>
<text x="645" y="620">WBL(Y)</text>
<text x="760" y="619">ST(Y)</text>
<text x="395" y="627">WBL(Y)</text>
<text x="510" y="626">ST(Y)</text>
<text x="635" y="626">WBL_(Y)</text>
<text x="761" y="628">ST_(Y)</text>
<text x="385" y="633">WBL_(Y)</text>
<text x="511" y="635">ST_(Y)</text>
<text x="645" y="634">WBH(Y)</text>
<text x="395" y="641">WBH(Y)</text>
<text x="636" y="640">WBH_(Y)</text>
<text x="760" y="636">SC(Y)</text>
<text x="60" y="646">RA3</text>
<text x="149" y="648">A0(1)</text>
<text x="386" y="647">WBH_(Y)</text>
<text x="510" y="643">SC(Y)</text>
<text x="760" y="644">SC_(Y)</text>
<text x="510" y="650">SC_(Y)</text>
<text x="623" y="650">SBL(31+Y*32)</text>
<text x="764" y="653">SBLOUT(Y)</text>
<text x="622" y="660">SBH(31+Y*32)</text>
<text x="149" y="661">A0(3)</text>
<text x="382" y="664">SBHIN(Y)</text>
<text x="514" y="660">SBL(1+Y*32)</text>
<text x="764" y="660">SBHOUT(Y)</text>
<text x="514" y="667">SBH(1+Y*32)</text>
<text x="149" y="675">A0(5)</text>
<text x="264" y="681">FOR Y := 0 TO 7</text>
<text x="149" y="689">A0(7)</text>
</g>
<g font-size="6.2">
<text x="883" y="336">SALOUT</text>
<text x="348" y="348">SPACC</text>
<text x="883" y="350">SBLOUT</text>
<text x="348" y="355">A0</text>
<text x="348" y="362">A1</text>
<text x="348" y="369">A2</text>
<text x="883" y="368">M64</text>
<text x="348" y="383">WEN1</text>
<text x="348" y="389">WEN2</text>
<text x="883" y="389">SAHOUT</text>
<text x="348" y="400">DATA</text>
<text x="348" y="407">DATB</text>
<text x="883" y="402">SBHOUT</text>
<text x="887" y="422">SPC28M</text>
<text x="926" y="422">SPC28M_</text>
<text x="935" y="511">SHSPR</text>
<text x="931" y="522">SPC28M</text>
<text x="947" y="556">SS</text>
<text x="1104" y="720">COMMODORE</text>
<text x="1118" y="754">4203</text>
<text x="1168" y="754">R1</text>
</g>
<g font-size="5.8">
<text x="361" y="62" transform="rotate(-90 361 62)">19</text>
<text x="371" y="62" transform="rotate(-90 371 62)">18</text>
<text x="90" y="76" transform="rotate(-90 90 76)">8</text>
<text x="100" y="76" transform="rotate(-90 100 76)">7</text>
<text x="111" y="76" transform="rotate(-90 111 76)">6</text>
<text x="121" y="76" transform="rotate(-90 121 76)">2</text>
<text x="152" y="76" transform="rotate(-90 152 76)">5</text>
<text x="180" y="76" transform="rotate(-90 180 76)">4</text>
<text x="208" y="76" transform="rotate(-90 208 76)">3</text>
<text x="236" y="76" transform="rotate(-90 236 76)">1</text>
</g>
<g font-size="4.8">
<text x="387" y="96">D</text>
<text x="397" y="95">RN</text>
<text x="391" y="102">C</text>
<text x="409" y="98">Q</text>
<text x="390" y="106">CN</text>
<text x="387" y="158">D</text>
<text x="397" y="157">RN</text>
<text x="409" y="161">Q</text>
<text x="391" y="164">C</text>
<text x="390" y="169">CN</text>
<text x="626" y="370">SPBIT</text>
<text x="712" y="573">SPMSB</text>
<text x="466" y="589">SPBIT</text>
</g>
<g font-size="4.6">
<text x="680" y="58">30:12</text>
<text x="637" y="65">15:6</text>
<text x="167" y="92" transform="rotate(-90 167 92)">40:16</text>
<text x="195" y="92" transform="rotate(-90 195 92)">40:16</text>
<text x="223" y="92" transform="rotate(-90 223 92)">40:16</text>
<text x="251" y="92" transform="rotate(-90 251 92)">40:16</text>
<text x="451" y="92">30:24</text>
<text x="489" y="93">100:40</text>
<text x="99" y="104" transform="rotate(-90 99 104)">15:6</text>
<text x="652" y="105">20:8</text>
<text x="678" y="110">40:16</text>
<text x="699" y="110">120:48</text>
<text x="172" y="116" transform="rotate(-90 172 116)">60:24</text>
<text x="279" y="119">60:24</text>
<text x="200" y="121" transform="rotate(-90 200 121)">60:24</text>
<text x="299" y="121">120:48</text>
<text x="227" y="128" transform="rotate(-90 227 128)">60:24</text>
<text x="651" y="131">40:16</text>
<text x="689" y="131">120:48</text>
<text x="96" y="136" transform="rotate(-90 96 136)">20:24</text>
<text x="128" y="136" transform="rotate(-90 128 136)">20:24</text>
<text x="249" y="137" transform="rotate(-90 249 137)">120:48</text>
<text x="158" y="148" transform="rotate(-90 158 148)">120:48</text>
<text x="185" y="148" transform="rotate(-90 185 148)">120:48</text>
<text x="315" y="150">30:24</text>
<text x="347" y="146">30:12</text>
<text x="115" y="154" transform="rotate(-90 115 154)">30:12</text>
<text x="213" y="154" transform="rotate(-90 213 154)">120:48</text>
<text x="256" y="169">20:24</text>
<text x="294" y="170">40:16</text>
<text x="508" y="171">200:80</text>
<text x="545" y="169">300:120</text>
<text x="585" y="172">300:120</text>
<text x="115" y="179" transform="rotate(-90 115 179)">60:24</text>
<text x="171" y="177" transform="rotate(-90 171 177)">120:48</text>
<text x="200" y="177" transform="rotate(-90 200 177)">120:48</text>
<text x="366" y="179">30:12</text>
<text x="228" y="180" transform="rotate(-90 228 180)">120:48</text>
<text x="550" y="190">300:120</text>
<text x="115" y="206" transform="rotate(-90 115 206)">120:24</text>
<text x="536" y="242">20:8</text>
<text x="574" y="242">40:16</text>
<text x="612" y="242">100:40</text>
<text x="411" y="338">WAL</text>
<text x="408" y="345">WAL_</text>
<text x="411" y="355">WAH</text>
<text x="408" y="362">WAH_</text>
<text x="411" y="390">WBL</text>
<text x="408" y="397">WBL_</text>
<text x="411" y="408">WBH</text>
<text x="408" y="415">WBH_</text>
<text x="1036" y="718">RJR</text>
<text x="1031" y="728">R. RAIBLE</text>
<text x="1108" y="733">LISA LOGIC</text>
<text x="1030" y="738">R. RAIBLE</text>
<text x="1087" y="740">display chip for FECS</text>
<text x="1029" y="749">SPRITE</text>
<text x="1053" y="749">TOP</text>
<text x="1084" y="754">D</text>
</g>
<g font-size="3.9">
<text x="628" y="78">I$2012</text>
<text x="670" y="82">I$2011</text>
<text x="148" y="95" transform="rotate(-90 148 95)">I$1103</text>
<text x="176" y="95" transform="rotate(-90 176 95)">I$1109</text>
<text x="204" y="94" transform="rotate(-90 204 94)">I$1115</text>
<text x="232" y="94" transform="rotate(-90 232 94)">I$1121</text>
<text x="281" y="100">I$1802</text>
<text x="305" y="101">I$1801</text>
<text x="111" y="103" transform="rotate(-90 111 103)">I$1096</text>
<text x="399" y="103">DFFR</text>
<text x="452" y="110">I$1168</text>
<text x="489" y="110">I$1169</text>
<text x="649" y="123">I$2091</text>
<text x="670" y="123">I$1851</text>
<text x="691" y="123">I$1852</text>
<text x="162" y="126" transform="rotate(-90 162 126)">I$1794</text>
<text x="115" y="136" transform="rotate(-90 115 136)">I$1095</text>
<text x="146" y="136" transform="rotate(-90 146 136)">I$1152</text>
<text x="151" y="138" transform="rotate(-90 151 138)">I$1102</text>
<text x="179" y="138" transform="rotate(-90 179 138)">I$1108</text>
<text x="190" y="133" transform="rotate(-90 190 133)">I$1796</text>
<text x="207" y="135" transform="rotate(-90 207 135)">I$1114</text>
<text x="218" y="133" transform="rotate(-90 218 133)">I$1799</text>
<text x="235" y="136" transform="rotate(-90 235 136)">I$1120</text>
<text x="642" y="144">I$1853</text>
<text x="681" y="144">I$1854</text>
<text x="620" y="154">SPC28M</text>
<text x="96" y="157" transform="rotate(-90 96 157)">I$1094</text>
<text x="163" y="157" transform="rotate(-90 163 157)">I$1105</text>
<text x="191" y="157" transform="rotate(-90 191 157)">I$1795</text>
<text x="219" y="157" transform="rotate(-90 219 157)">I$1798</text>
<text x="302" y="162">I$1251</text>
<text x="620" y="161">SPC28M_</text>
<text x="347" y="163">I$1156</text>
<text x="399" y="165">DFFR</text>
<text x="96" y="182" transform="rotate(-90 96 182)">I$1791</text>
<text x="262" y="185">I$1153</text>
<text x="281" y="182">I$1154</text>
<text x="306" y="186">RESET</text>
<text x="473" y="186">C28I</text>
<text x="542" y="186">I$1756</text>
<text x="576" y="186">I$1755</text>
<text x="357" y="193">I$1732</text>
<text x="510" y="193">I$1804</text>
<text x="542" y="203">I$1754</text>
<text x="96" y="206" transform="rotate(-90 96 206)">I$1792</text>
<text x="528" y="255">I$1469</text>
<text x="566" y="255">I$1470</text>
<text x="604" y="255">I$1471</text>
<text x="106" y="266">I$1505</text>
<text x="106" y="280">I$1502</text>
<text x="106" y="294">I$1499</text>
<text x="106" y="308">I$1491</text>
<text x="106" y="343">I$1538</text>
<text x="106" y="357">I$1537</text>
<text x="106" y="371">I$1536</text>
<text x="106" y="385">I$1535</text>
<text x="113" y="423">I$1562</text>
<text x="113" y="437">I$1561</text>
<text x="113" y="451">I$1560</text>
<text x="113" y="465">I$1559</text>
<text x="110" y="496">I$1514</text>
<text x="110" y="510">I$1513</text>
<text x="110" y="524">I$1512</text>
<text x="110" y="538">I$1511</text>
<text x="110" y="572">I$1526</text>
<text x="110" y="586">I$1525</text>
<text x="110" y="600">I$1524</text>
<text x="110" y="614">I$1523</text>
<text x="113" y="652">I$1550</text>
<text x="113" y="666">I$1549</text>
<text x="113" y="680">I$1548</text>
<text x="113" y="694">I$1547</text>
<text x="1059" y="713">DATE</text>
</g>
<g font-size="3.1">
<text x="665" y="57">A00</text>
<text x="453" y="98">A0</text>
<text x="102" y="127" transform="rotate(-90 102 127)">A0</text>
<text x="133" y="127" transform="rotate(-90 133 127)">A0</text>
<text x="303" y="151">A0</text>
<text x="283" y="171">A0</text>
<text x="258" y="180">A0</text>
<text x="609" y="358">WAL</text>
<text x="639" y="357" transform="rotate(-90 639 357)">DB</text>
<text x="609" y="365">WAL_</text>
<text x="609" y="372">WAH</text>
<text x="609" y="379">WAH_</text>
<text x="611" y="389">SIAL</text>
<text x="647" y="389">SOAL</text>
<text x="611" y="396">SIAH</text>
<text x="647" y="396">SOAH</text>
<text x="609" y="407">WBL</text>
<text x="648" y="406">ST</text>
<text x="609" y="414">WBL_</text>
<text x="649" y="413">ST_</text>
<text x="648" y="420">SC</text>
<text x="609" y="421">WBH</text>
<text x="609" y="428">WBH_</text>
<text x="649" y="428">SC_</text>
<text x="611" y="438">SIBL</text>
<text x="647" y="438">SOBL</text>
<text x="611" y="445">SIBH</text>
<text x="645" y="445">SOBH</text>
<text x="730" y="569" transform="rotate(-90 730 569)">DB</text>
<text x="479" y="576" transform="rotate(-90 479 576)">DB</text>
<text x="699" y="570">WAL</text>
<text x="449" y="577">WAL</text>
<text x="699" y="577">WAL_</text>
<text x="449" y="584">WAL_</text>
<text x="699" y="584">WAH</text>
<text x="732" y="583">SP28M</text>
<text x="449" y="591">WAH</text>
<text x="699" y="591">WAH_</text>
<text x="733" y="591">SP28M_</text>
<text x="449" y="598">WAH_</text>
<text x="701" y="601">SIAL</text>
<text x="737" y="601">SOAL</text>
<text x="451" y="608">SIAL</text>
<text x="487" y="608">SOAL</text>
<text x="701" y="608">SIAH</text>
<text x="737" y="608">SOAH</text>
<text x="451" y="615">SIAH</text>
<text x="487" y="615">SOAH</text>
<text x="739" y="618">ST</text>
<text x="699" y="619">WBL</text>
<text x="449" y="626">WBL</text>
<text x="488" y="625">ST</text>
<text x="699" y="626">WBL_</text>
<text x="739" y="625">ST_</text>
<text x="449" y="633">WBL_</text>
<text x="489" y="632">ST_</text>
<text x="699" y="633">WBH</text>
<text x="739" y="632">SC</text>
<text x="449" y="640">WBH</text>
<text x="488" y="639">SC</text>
<text x="699" y="640">WBH_</text>
<text x="739" y="640">SC_</text>
<text x="449" y="647">WBH_</text>
<text x="489" y="647">SC_</text>
<text x="701" y="650">SIBL</text>
<text x="737" y="650">SOBL</text>
<text x="451" y="657">SIBL</text>
<text x="487" y="657">SOBL</text>
<text x="701" y="657">SIBH</text>
<text x="735" y="657">SOBH</text>
<text x="451" y="664">SIBH</text>
<text x="485" y="664">SOBH</text>
<text x="1032" y="712">DRAWN BY</text>
<text x="1055" y="718">4/16/91</text>
<text x="1057" y="762">moved FMODE to 1FC</text>
<text x="1137" y="762">SHEET 1 OF 1</text>
</g>
<g font-size="2.3">
<text x="1030" y="722">CKT ENGINEER</text>
<text x="1031" y="733">CKT APPROVAL</text>
<text x="1031" y="744">SHEET</text>
<text x="1055" y="744">PARENT</text>
<text x="1082" y="749">SIZE</text>
<text x="1098" y="748">PART #</text>
<text x="1031" y="754">DRW NO.</text>
<text x="1058" y="755">0000</text>
<text x="1029" y="761">LAST CHANGE:</text>
</g>
<text font-size="1.7" x="1051" y="737">N</text>
</svg>
